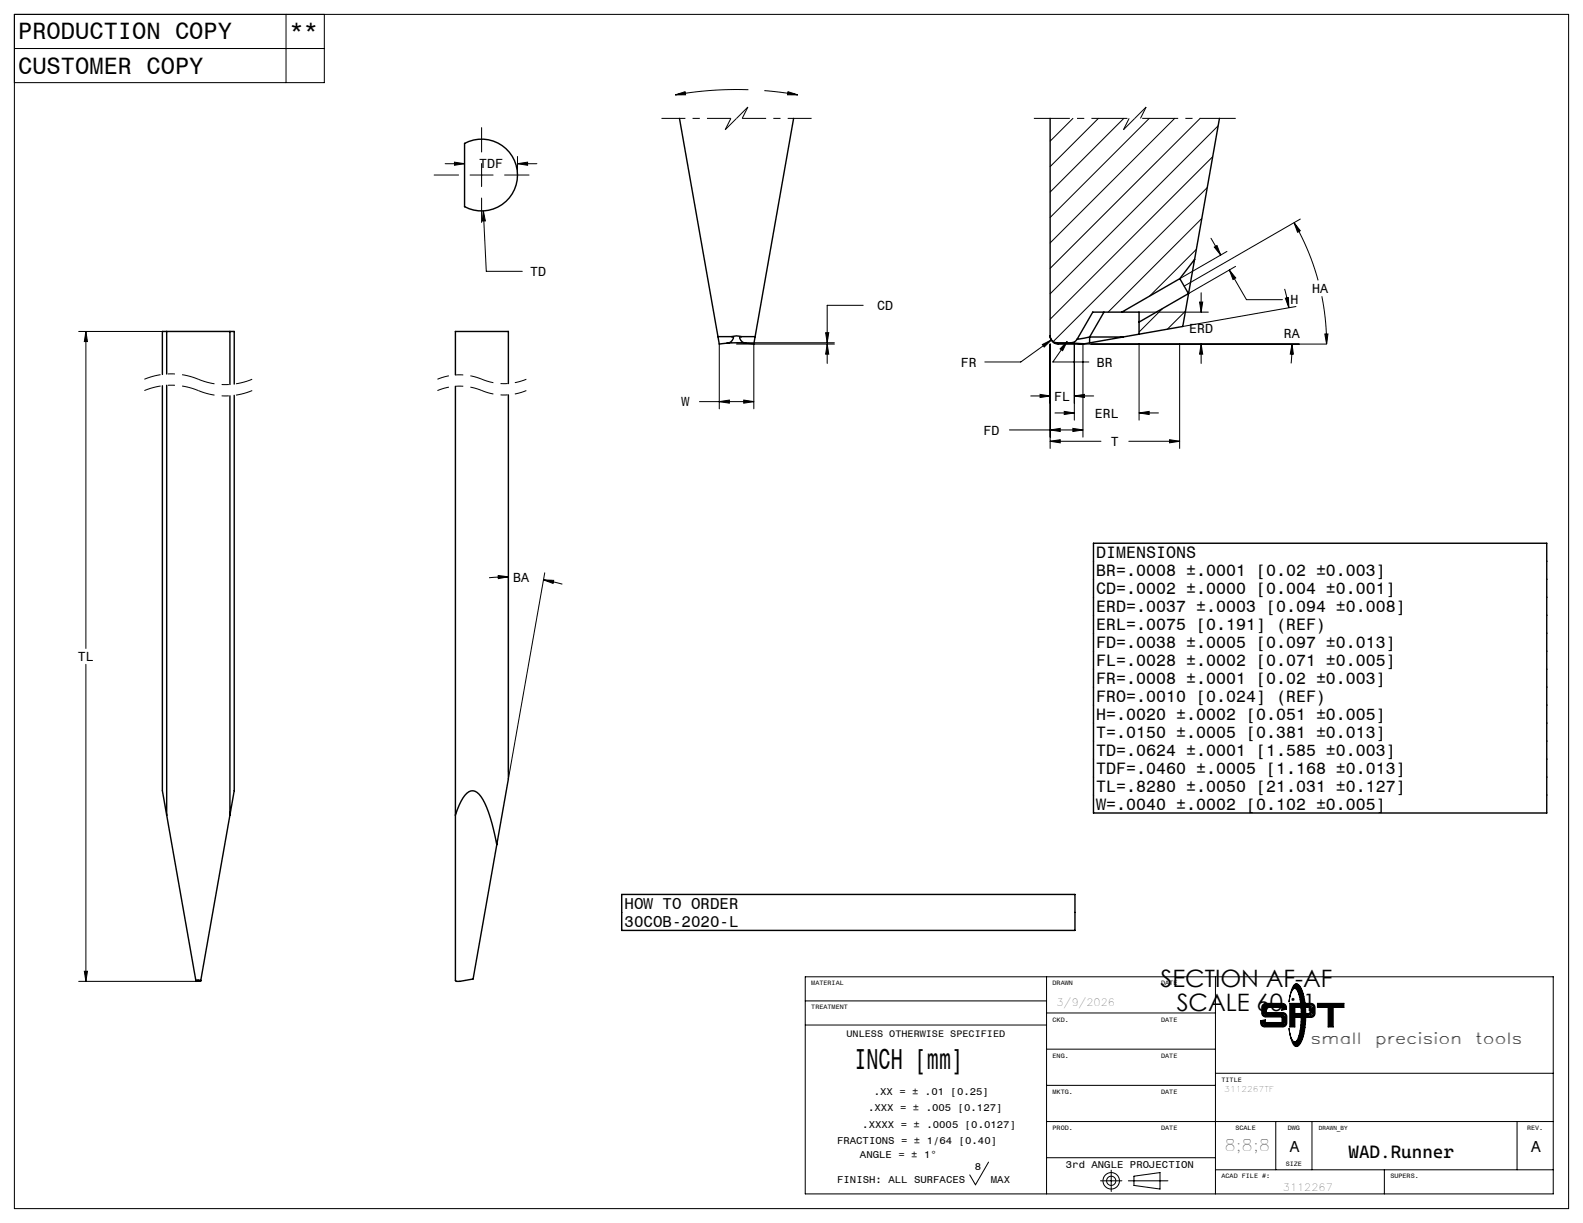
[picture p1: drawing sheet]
<svg xmlns="http://www.w3.org/2000/svg" width="279mm" height="216mm" viewBox="0 0 279 216" stroke-linecap="round" stroke-linejoin="round" font-family="sans-serif">
<g fill="none" stroke="#000" stroke-width=".25">
<path d="M82 25.3a6.3 6.3 0 0 1 9.3 5.6 6.3 6.3 0 0 1-9.3 5.6zM119.9 20.9l6.8 38.5M140.1 20.9l-6.8 38.5M185.3 20.9v38.4M215.2 20.9l-4.4 24.9M29.4 58.5h-.7v7.6M29.4 58.5v7.5M29.4 58.5h11.2M40.6 58.5h.7v9.3M40.6 58.5v9.4M126.7 59.4l.3 1.3 1.4-.1M126.7 59.4h2.5"/>
<path d="M130.8 59.4h2.5M130.8 59.4a2.63 2.63 0 0 0-1.6 0l.2 .1a.98 .98 0 0 1-1.1 1.1M130.8 59.4l-.3 .2a1.2 1.2 0 0 0 1.2 1M133.3 59.4l-.3 1.3-1.4-.1M185.3 59.3a1.22 1.22 0 0 0 1.3 1.2M185.3 59.3l.1 .2a1.45 1.45 0 0 0 .6 1l.1 .1M190.1 59.9l-.6 .5-.5 .1M192.3 59.5l-2.2 .4M192.3 59.5v1M192.3 59.5h5.9M194.9 55.1l-2.6 4.4M198 55.1h3v1.8"/>
<path d="M198 55.1h-5.1l-2.8 4.8M198.2 59.5l-5.9 1M201 56.9v2.1M208.2 49.2l1.6 2.6M208.2 49.2l-10.2 5.9M209.8 51.8l-8.8 5.1M209.8 51.8h.1M209.8 51.8l-1 5.8-10.6 1.9M210.8 45.8l-1 6M210.8 45.8l-2.6 3.4M28.7 68.1v71.5l.7 4.3M29.4 68v75.9"/>
<path d="M40.6 69.9v74M41.3 69.8v69.8l-.7 4.3M80.4 66.2v-7.7h9.3v9.2M80.4 68.2v104.9l.1 .1h.7l2.3-.4 4.2-23.7M89.7 69.7v67.8l-2 11.6M128.3 60.6h3.4M186.1 60.6l.6 .1h4.4M186.6 60.5l-.5 .1M186.6 60.5h2.4M189 60.5l.8 .1a5.5 5.5 0 0 0 2.5-.1M193 95.9h80v47.6h-80zM29.4 143.9l5.2 29.2"/>
<path d="M40.6 143.9l-5.2 29.2M80.4 143.9l1-2.4a2.66 2.66 0 0 1 2.1-1.9 3.2 3.2 0 0 1 2.1 2.2l1.2 3.6 .9 3.7M109.7 157.9h80v6.3h-80zM34.6 173.1v.1h.2M34.6 173.1h.3M34.8 173.2h.4M34.9 173.1l-.1 .1M35.1 173.1h.3M35.1 173.1h-.2M35.1 173.1l.1 .1M35.4 173.1v.1h-.2"/>
</g>
<g fill="none" stroke="#000" stroke-width=".18">
<path d="M2.5 8.6h54.7M2.5 2.5h274.4v210.9h-274.4zM50.5 2.5v12.1M57.2 2.5v12.1h-54.7M119.2 16.7l1.7-.5 .1 .5zM132.1 15.8a62.3 62.3 0 0 0-12.9 .9M134.9 16l5.9 .7M139.1 16.2l1.7 .5h-1.8zM76.6 30.9h4.3M78.6 28.9h3.4M80.2 28.6l1.8 .3-1.8 .3zM83 30.9h4"/>
<path d="M85 22.5v4.3M85 28.9v4M85 35v4.3M85.3 37.2l.5 10.7h6.4M85.3 37.2l.4 1.8h-.6zM89.1 30.9h4.3M91.3 28.9l1.8-.3v.6zM91.3 27.6v3.3M91.3 28.9h3.5M189.4 20.9l-4.1 4M193.9 20.9l-8.6 8.5M198.4 20.9l-13.1 13"/>
<path d="M202.8 20.9l-17.5 17.5M207.3 20.9l-22 22M211.8 20.9l-26.5 26.5M212.1 38.6l-16.5 16.5M213.1 33.1l-27.2 27.2M214 27.7l-28.7 28.7M215 22.2l-29.7 29.7M228.4 39.3l1.1 1.4-.5 .3zM228.4 39.3a42.8 42.8 0 0 1 4.2 10.2M229.5 38.7l-20.5 11.8M13.9 58.5h27.4M15.2 58.5l.2 1.8h-.5z"/>
<path d="M15.2 58.5v56M145.7 58.7h.6l-.3 1.8zM152.3 53.9h-6.3v6.6M201 55.1h12.3M205.2 54.5l-4.2 4.1M209.2 54.9l-3.2 3.2M211.2 44l-8.3 8.3M211.7 53.3h.6l-.3 1.8zM212 51.7v3.4M213.7 42.1l1.8 2.9M214.3 43.6l.5-.3 .7 1.7zM216.6 44.4l-8.4 4.8"/>
<path d="M217 47.7l1.1 1.4-.5 .2zM217 47.7l3 5.2h6.3M218.1 47l-8.3 4.8M226.7 51l.8 3.3M226.9 52.6l.5-.1 .1 1.8zM228.7 54.1l-19.9 3.5M233.3 52.3a42.8 42.8 0 0 1 .8 8.4M233.8 59h.6l-.3 1.7zM123.5 70.9h9.5M127 70.9l1.7-.3v.6zM127 60.7v11.5M130 60.7h17.3"/>
<path d="M130 60.5h17.3M131.3 70.6l1.7 .3-1.7 .3zM133 60.7v11.5M146 60.7v3.5M146 60.7l.3 1.8h-.6zM178.2 75.9h12.9M181.9 69.9h3.4M183.6 69.6l1.8 .3-1.8 .3zM184 60.8l1.6-.8-1.3 1.3zM185.3 60.7v18.5M185.3 77.9h9M185.4 75.9l1.7-.3v.6z"/>
<path d="M185.4 77.9l1.7-.3v.6zM185.6 60l-5.4 3.9h-6.4M186.2 72.9h3.4M187.8 72.6l1.8 .3-1.8 .3zM188.3 60.3l-.7 1.6-.5-.3zM188.3 60.3l-2.5 3.6h6.4M189.4 75.6l1.7 .3-1.7 .3zM189.6 60.7v13.5M189.6 69.9h3.4M189.6 69.9l1.8-.3v.6zM199.2 77.9h9M201 60.7v13.5"/>
<path d="M201 72.9h3.5M201 72.9l1.8-.3v.6zM206.4 77.6l1.8 .3-1.8 .3zM208.2 60.7v18.5M212 60.7l.3 1.8h-.6zM212 60.7v3.5M228 60.7l.3 1.8h-.6zM228 60.7l-.1 3.5M234.1 60.7h-43v16.5M15.2 117.3v55.9M87.9 101.6l1.8 .2-1.7 .3zM89.7 101.8l-3.4 .2"/>
<path d="M89.7 101.8v34.4M95.9 102.4l1.8 .1-.1 .5zM95.9 102.4l3.4 .7M96.1 101.1l-6.4 36.4M13.9 173.2h21.1M14.9 171.5h.5l-.2 1.7zM142.1 172.4h132.1v38.4h-132.1zM142.1 176.7h42.6M184.7 172.4v38.4M184.7 178.8h29.8M214.5 172.4v38.4M222.9 177.3l.5-.2h2.9a.79 .79 0 0 1 .8 1l-.9 .2v-.5h-2.7v.9h2.9a.72 .72 0 0 1 .7 .8v1.1a.72 .72 0 0 1-.7 .7h-3.2a.72 .72 0 0 1-.7-.7v-.4l.8-.2v.5h3v-1h-2.9a.72 .72 0 0 1-.7-.7v-1.1z"/>
<path d="M223 177.4l.4-.1h2.9a.61 .61 0 0 1 .6 .7l-.5 .2v-.5h-3v1.2h3a.58 .58 0 0 1 .6 .6v1.1a.58 .58 0 0 1-.6 .5h-3.2a.64 .64 0 0 1-.6-.8l.6-.1v.4h3.2v-1.2h-3a.58 .58 0 0 1-.6-.6v-1.1zM223.1 177.6l.3-.2h2.9l.3 .1 .2 .4-.3 .1v-.5h-3.3v1.5l3.4 .1 .2 .4-.1 1.4-.3 .1h-3.2l-.3-.1-.1-.5h.3v.4h3.5v-1.5l-3.4-.1-.2-.4zM223.1 177.8v1.1M223.4 179.1h3M226.6 177.7l.1 .2M226.7 179.4v1.3M227.6 177.1h1.9v.7h-1v1.1h1.1v.7h-1.1v1.7h-.9zM227.8 177.3h1.5l.1 .4h-1v1.4h1v.4h-1v1.6h-.6zM227.9 177.4h1.3v.1h-.9v1.7h1v.1h-1v1.7h-.4zM228.1 177.5v3.4M228.4 173.8a.69 .69 0 0 1 1.1 .5 13.7 13.7 0 0 1 0 9.9 .73 .73 0 0 1-.7 .6 .73 .73 0 0 1-.7-.7l-.3-.9-.3-1.6a3 3 0 0 0 1 2.3h.1a3.3 3.3 0 0 0 .9-2.4 12.8 12.8 0 0 0-.6-6.8 .45 .45 0 0 0-.5-.2 .45 .45 0 0 0-.4 .4l-.5 2 .5-2.2zM228.5 174a.51 .51 0 0 1 .6-.1 .51 .51 0 0 1 .3 .4 13.5 13.5 0 0 1 0 9.8l-.3 .4a.47 .47 0 0 1-.5 .1 .47 .47 0 0 1-.3-.4l-.1-.2a.67 .67 0 0 0 1-.6 14.4 14.4 0 0 0-.1-8.6 .6 .6 0 0 0-.9-.4z"/>
<path d="M228.6 174.1a1.91 1.91 0 0 1 1.1 1.8 15 15 0 0 1-.3 7.7l-.4 .5-.4 .2M228.8 174l-.3 .2a1.65 1.65 0 0 1 1.1 1.6 14.2 14.2 0 0 1-.4 7.9l-.3 .4-.4 .1 .3 .3M228.8 174h.1M228.8 174l.4 .2a8.5 8.5 0 0 1 1 5 8.5 8.5 0 0 1-1 5l-.4 .3M230.4 177.1h1a.72 .72 0 0 1 .7 .7v1.1a.72 .72 0 0 1-.7 .7h-.8v-.7l.5-.1 .1-.7-.2-.2-.5-.1zM230.6 177.3h.8a.58 .58 0 0 1 .6 .5v1.1a.58 .58 0 0 1-.6 .6h-.7v-.4l.4-.1 .2-.2v-.7l-.1-.4h-.6zM230.8 177.4h.7l.3 .4v1.3l-.3 .2h-.6v-.1l.3-.1 .3-.2v-1a.58 .58 0 0 0-.7-.4zM231.4 177.6l.3 .2v1.2l-.3 .2M232.5 177.1h4.7v.7h-1.9v3.5h-.9v-3.5h-1.9zM232.7 177.3h4.4v.4h-1.9v3.4h-.6v-3.4h-1.9zM232.8 177.4h4.1v.1h-1.9v3.5h-.3v-3.5h-1.9zM234.9 177.6v3.3"/>
<path d="M142.1 181h42.6M184.7 191.6h29.8M184.7 198h89.5M184.7 185.2h29.8M214.5 189.5h59.7M222.9 180.5v.2M223.2 180.9h3.2M225.2 198v8.5M228.8 184.5h.1M231.6 198v8.5M267.8 198v8.5M174.5 205.2l-2.3 4-1-1.8"/>
<path d="M184.7 204.4h29.8M194.2 208.5h3.8M196.1 206.6v3.7M199.2 208.5h6.9M200.1 207.6l4.6-.6v2.9l-4.6-.6zM214.5 206.5h59.7M244.3 206.5v4.3"/>
<circle cx="196.1" cy="208.5" r=".81"/>
<circle cx="196.1" cy="208.5" r="1.45"/>
</g>
<path d="M85.1 68.9a10.2 10.2 0 0 0-7.9 0M85.1 66.9a10.2 10.2 0 0 0-7.9 0M92.9 68.9a10.2 10.2 0 0 1-7.8 0M92.9 66.9a10.2 10.2 0 0 1-7.8 0" fill="none" stroke="#000" stroke-width=".18" stroke-dasharray="6.3 1.3 1.3 1.3" stroke-dashoffset="4.2" stroke-linecap="butt"/>
<path d="M35 68.9a12.4 12.4 0 0 0-9.5 0M35 66.9a12.4 12.4 0 0 0-9.5 0M44.5 68.9a12.4 12.4 0 0 1-9.5 0M44.5 66.9a12.4 12.4 0 0 1-9.5 0" fill="none" stroke="#000" stroke-width=".18" stroke-dasharray="6.3 1.3 1.3 1.3" stroke-dashoffset="3.4" stroke-linecap="butt"/>
<path d="M129 20.9h-12.2M143.2 20.9h-12.2" fill="none" stroke="#000" stroke-width=".18" stroke-dasharray="6.3 1.3 1.3 1.3" stroke-dashoffset="2.1" stroke-linecap="butt"/>
<path d="M132 18.9l-2 2M202.3 18.9l-2 2M128 22.9l1-2M130 20.9l-2 2M131 20.9l1-2M198.3 22.9l1-2M200.3 20.9l-2 2M201.3 20.9l1-2" fill="none" stroke="#000" stroke-width=".18" stroke-dasharray="6.3 1.3 1.3 1.3" stroke-linecap="butt"/>
<path d="M199.3 20.9h-17.1M218.4 20.9h-17.1" fill="none" stroke="#000" stroke-width=".18" stroke-dasharray="6.3 1.3 1.3 1.3" stroke-dashoffset="-.3" stroke-linecap="butt"/>
<path d="M95.9 102.4l1.8 .1-.1 .5zM87.9 101.6l1.8 .2-1.7 .3zM15.2 58.5l.2 1.8h-.5zM14.9 171.5h.5l-.2 1.7zM85.3 37.2l-.2 1.8h.6zM91.3 28.9l1.8-.3v.6zM80.2 28.6l1.8 .3-1.8 .3zM131.3 70.6l1.7 .3-1.7 .3zM127 70.9l1.7-.3v.6zM119.2 16.7h1.8l-.1-.5zM139.1 16.2l-.1 .5h1.8zM146 60.7l.3 1.8h-.6zM145.7 58.7h.6l-.3 1.8zM185.4 75.9l1.7-.3v.6zM189.4 75.6l1.7 .3-1.7 .3zM228 60.7l.3 1.8h-.6zM226.9 52.6l.5-.1 .1 1.8zM206.4 77.6l1.8 .3-1.8 .3zM185.4 77.9l1.7-.3v.6zM211.7 53.3h.6l-.3 1.8zM212 60.7l.3 1.8h-.6zM201 72.9l1.8-.3v.6zM187.8 72.6l1.8 .3-1.8 .3zM189.6 69.9l1.8-.3v.6zM183.6 69.6l1.8 .3-1.8 .3zM214.3 43.6l.5-.3 .7 1.7zM217 47.7l1.1 1.4-.5 .2zM233.8 59h.6l-.3 1.7zM228.4 39.3l1.1 1.4-.5 .3zM184 60.8l.3 .5 1.3-1.3zM188.3 60.3l-1.2 1.3 .5 .3z" fill="#000"/>
<text font-size="5.1" x="150.8" y="188.8">INCH [mm]</text>
<g font-size="4.2">
<text x="3.2" y="6.8">PRODUCTION COPY</text>
<text x="51.1" y="6.8">**</text>
<text x="3.2" y="13">CUSTOMER COPY</text>
<text x="204.8" y="174.2">SECTION AF-AF</text>
<text x="207.7" y="178.4">SCALE 60 : 1</text>
</g>
<text font-size="3.2" x="238" y="204.5">WAD.Runner</text>
<g font-size="2.9">
<text x="193.5" y="98.6">DIMENSIONS</text>
<text x="193.5" y="101.7">BR=.0008 ±.0001 [0.02 ±0.003]</text>
<text x="193.5" y="104.9">CD=.0002 ±.0000 [0.004 ±0.001]</text>
<text x="193.5" y="108.1">ERD=.0037 ±.0003 [0.094 ±0.008]</text>
<text x="193.5" y="111.3">ERL=.0075 [0.191] (REF)</text>
<text x="193.5" y="114.4">FD=.0038 ±.0005 [0.097 ±0.013]</text>
<text x="193.5" y="117.6">FL=.0028 ±.0002 [0.071 ±0.005]</text>
<text x="193.5" y="120.8">FR=.0008 ±.0001 [0.02 ±0.003]</text>
<text x="193.5" y="124">FRO=.0010 [0.024] (REF)</text>
<text x="193.5" y="127.1">H=.0020 ±.0002 [0.051 ±0.005]</text>
<text x="193.5" y="130.3">T=.0150 ±.0005 [0.381 ±0.013]</text>
<text x="193.5" y="133.5">TD=.0624 ±.0001 [1.585 ±0.003]</text>
<text x="193.5" y="136.6">TDF=.0460 ±.0005 [1.168 ±0.013]</text>
<text x="193.5" y="139.8">TL=.8280 ±.0050 [21.031 ±0.127]</text>
<text x="193.5" y="143">W=.0040 ±.0002 [0.102 ±0.005]</text>
</g>
<g font-size="2.8">
<text x="110.2" y="160.5">HOW TO ORDER</text>
<text x="110.2" y="163.7">30COB-2020-L</text>
<text x="231.4" y="184.3">small</text>
<text x="242.8" y="184.3">precision</text>
<text x="260.5" y="184.3">tools</text>
<text x="216.1" y="203.3">8;8;8</text>
<text x="227.7" y="203.3">A</text>
<text x="270.3" y="203.3">A</text>
</g>
<g font-size="2.3">
<text x="84.6" y="29.7">TDF</text>
<text x="93.6" y="48.7">TD</text>
<text x="227.8" y="53.7">H</text>
<text x="231.6" y="51.7">HA</text>
<text x="154.8" y="54.7">CD</text>
<text x="209.9" y="58.8">ERD</text>
<text x="226.6" y="59.7">RA</text>
<text x="169.6" y="64.7">FR</text>
<text x="193.6" y="64.7">BR</text>
<text x="120.3" y="71.7">W</text>
<text x="186.1" y="70.7">FL</text>
<text x="173.6" y="76.7">FD</text>
<text x="193.2" y="73.7">ERL</text>
<text x="196.1" y="78.7">T</text>
<text x="90.6" y="102.7">BA</text>
<text x="13.7" y="116.7">TL</text>
</g>
<g font-size="1.8">
<text x="186.5" y="177.6">3/9/2026</text>
<text x="153.2" y="196.2">.XXX = ± .005 [0.127]</text>
<text x="154.2" y="193.3">.XX = ± .01 [0.25]</text>
<text x="147.7" y="201.9">FRACTIONS = ± 1/64 [0.40]</text>
<text x="152.2" y="199">.XXXX = ± .0005 [0.0127]</text>
<text x="147.8" y="208.8">FINISH: ALL SURFACES</text>
<text x="151.8" y="204.5">ANGLE = ± 1°</text>
<text x="172.1" y="206.5">8</text>
<text x="174.9" y="208.8">MAX</text>
<text x="188.1" y="206.2">3rd ANGLE PROJECTION</text>
<text x="226.4" y="210.2">3112267</text>
</g>
<text font-size="1.7" x="149.4" y="183">UNLESS OTHERWISE SPECIFIED</text>
<text font-size="1.4" x="216.1" y="192.8">3112267TF</text>
<g font-size="1.1">
<text x="143.2" y="173.9">MATERIAL</text>
<text x="185.8" y="173.9">DRAWN</text>
<text x="204.9" y="173.9">DATE</text>
<text x="143.2" y="178.2">TREATMENT</text>
<text x="185.8" y="180.3">CKD.</text>
<text x="204.9" y="180.3">DATE</text>
<text x="185.8" y="186.7">ENG.</text>
<text x="204.9" y="186.7">DATE</text>
<text x="215.6" y="191">TITLE</text>
<text x="185.8" y="193.1">MKTG.</text>
<text x="204.9" y="193.1">DATE</text>
<text x="185.8" y="199.5">PROD.</text>
<text x="204.9" y="199.5">DATE</text>
<text x="218.1" y="199.5">SCALE</text>
<text x="227.3" y="199.5">DWG</text>
<text x="232.8" y="199.5">DRAWN_BY</text>
<text x="269.5" y="199.5">REV.</text>
<text x="215.6" y="208">ACAD FILE #:</text>
<text x="226.9" y="205.9">SIZE</text>
<text x="245.4" y="208">SUPERS.</text>
</g>
</svg>
